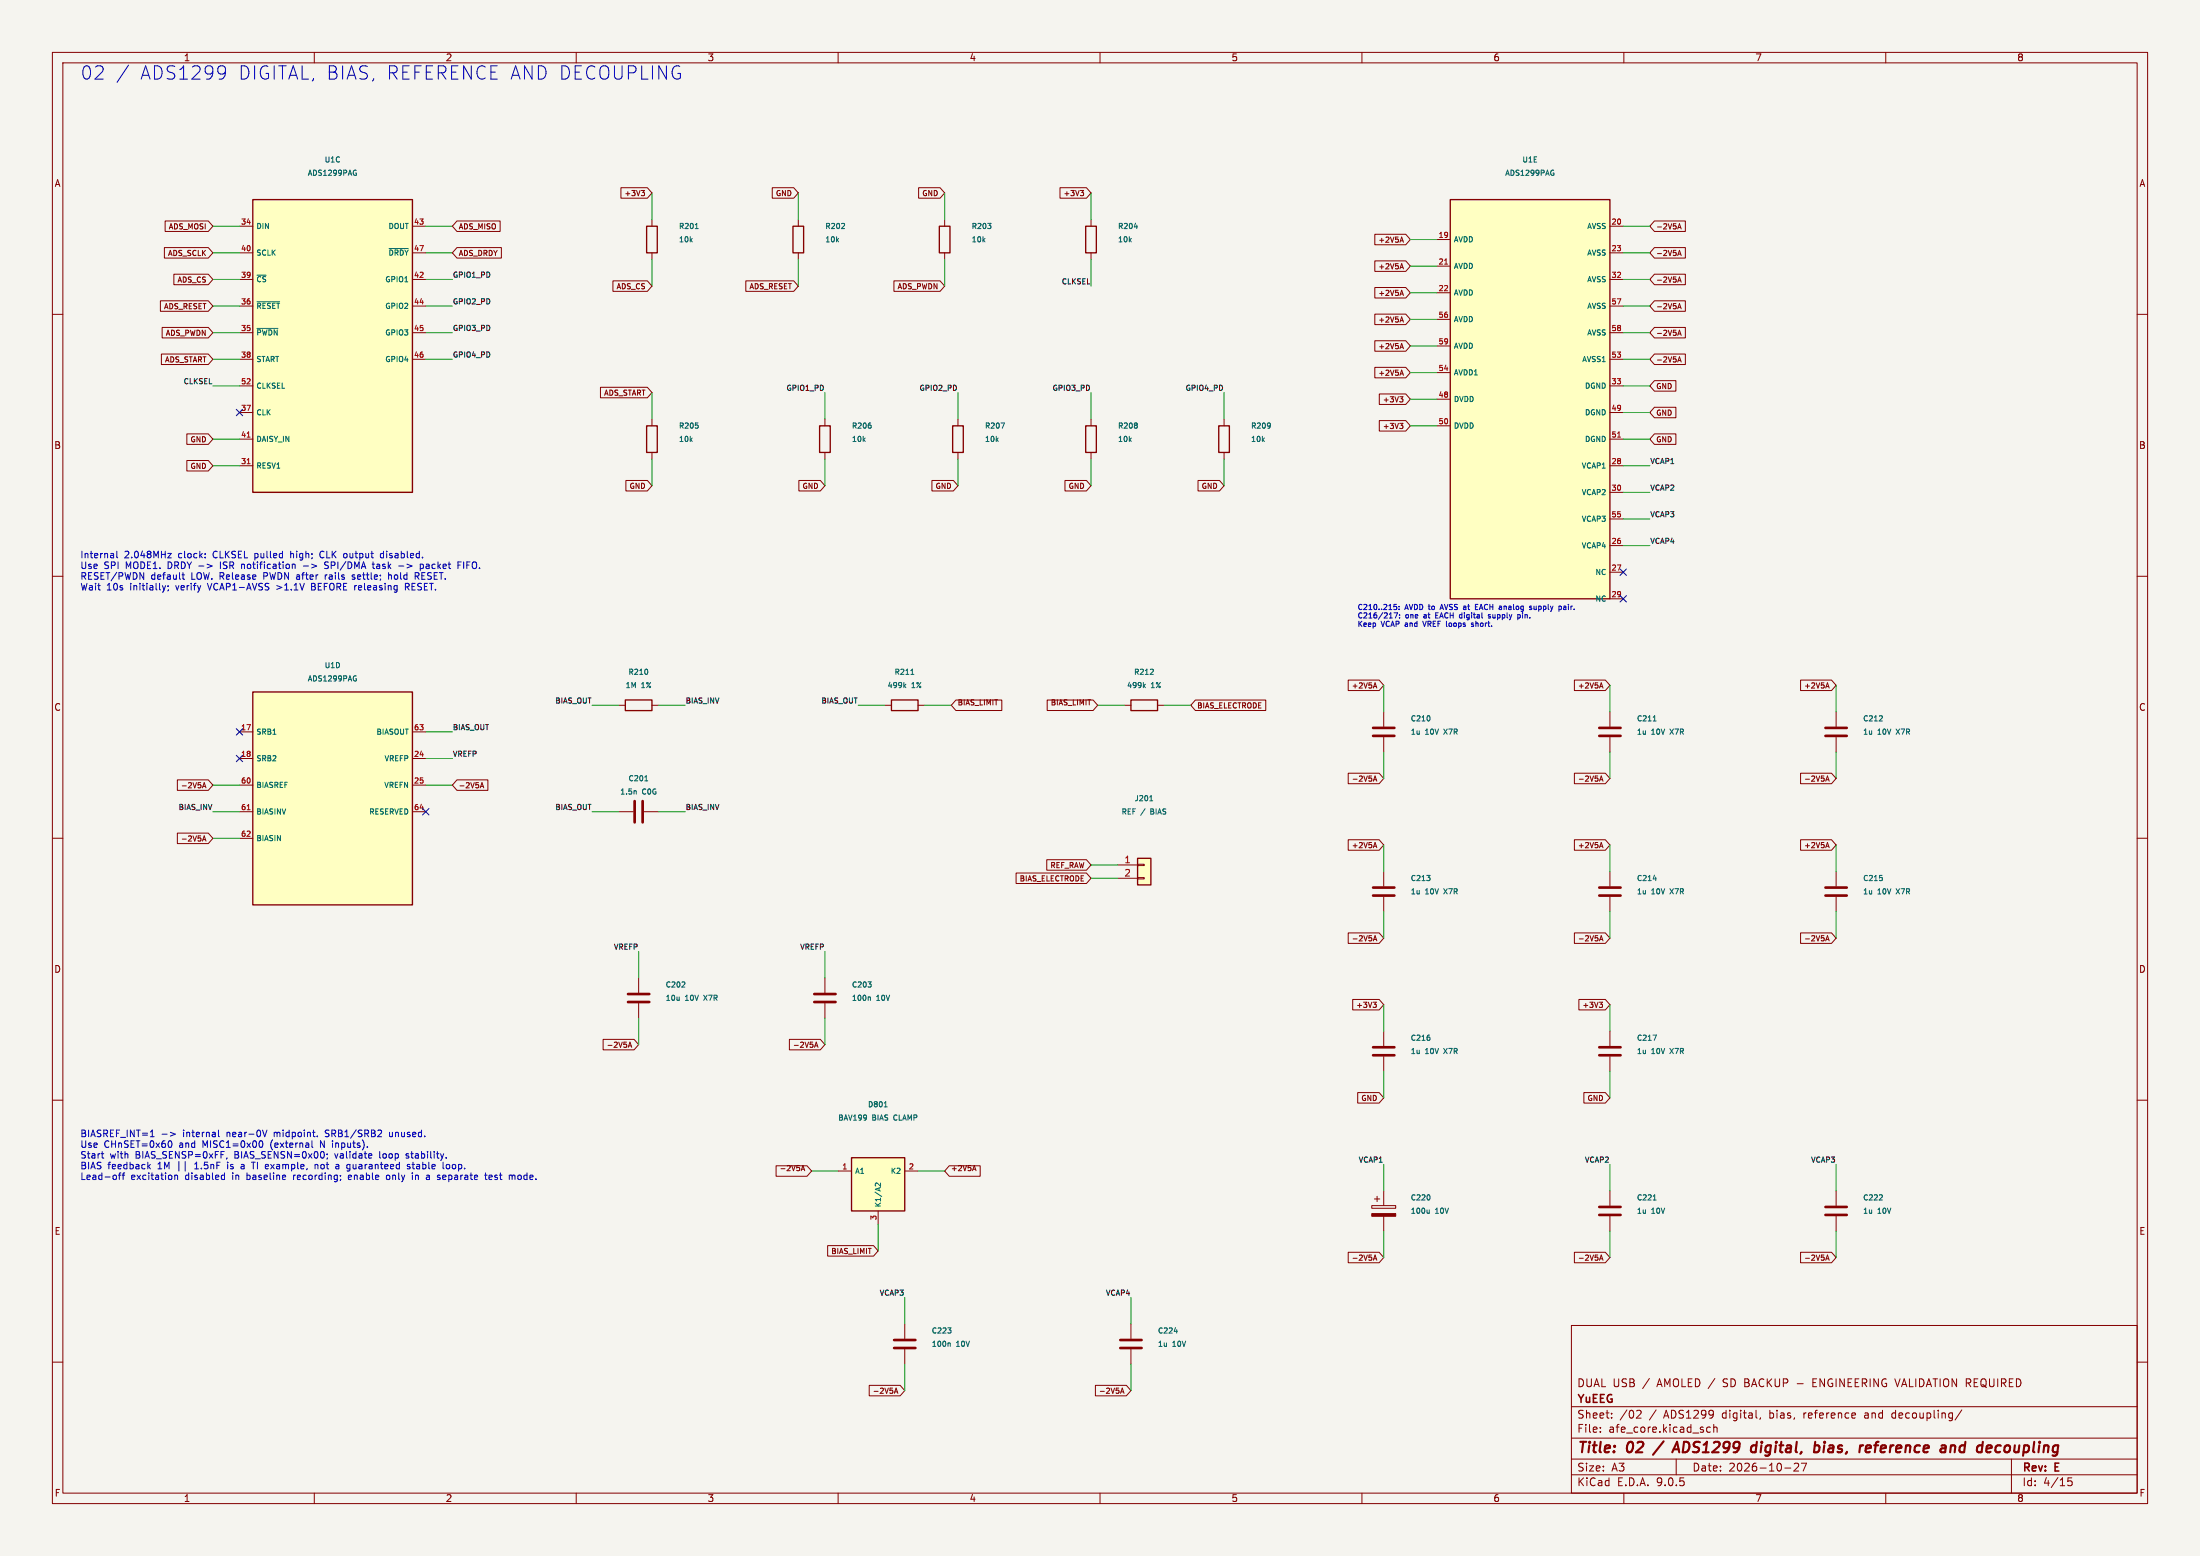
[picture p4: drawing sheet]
<svg xmlns="http://www.w3.org/2000/svg" width="420mm" height="297mm" viewBox="0 0 420 297" stroke-linecap="round" stroke-linejoin="round" font-family="sans-serif">
<path d="M0 0h420v297h-420z" fill="#f5f4ef" stroke="#f5f4ef" stroke-width=".19"/>
<g fill="none" stroke="#840000" stroke-width=".19">
<path d="M10 10h400v277h-400zM12 12h396v273h-396zM60 10v2M110 10v2M160 10v2M210 10v2M260 10v2M310 10v2M360 10v2M10 60h2M408 60h2M10 110h2"/>
<path d="M408 110h2M10 160h2M408 160h2M10 210h2M408 210h2M300 253h108v32h-108zM10 260h2M300 278.5h108M300 274.5h108M300 268.5h108M305.5 273.2v.2M305.5 272.5v.1"/>
<path d="M307.7 270.5v.2M307.7 269.8v.1M312.7 269.2l.5 .1 .1 .3-.9 1.1h.9M320 278.5v3M326.5 272.5l-.4-.1-.3 .3 .1 .6h.6M327.2 272.5l.2-.1 .3 .1 .1 .9M327.2 271.9v1.5M336.1 270.6l-.2 .3M343.1 264.1h1.1M343.3 279.4v.5l-.9 .9h1M344.9 279.3l-.7 1.5M346.1 263.9h.5"/>
<path d="M346.8 263.2h-.7v1.5h.7M356 270.2v.4M361.4 269.7l-.2 .3v.4l.2 .3M374.5 269.1l-1.3 1.9M384 278.5v6.5M408 260h2M60 285v2M110 285v2M160 285v2M210 285v2M260 285v2M300 281.5h108"/>
<path d="M310 285v2M340.7 280.2h1.2M360 285v2M395.5 282.1h-.7l-.1 .7 .2-.1h.5l.2 .2-.1 .5-.2 .2-.6-.2"/>
</g>
<g fill="none" stroke="#840000" stroke-width=".4">
<path d="M317.6 275.1l-2 2.6M319.2 277.2l1-2 .4 2M319.5 276.6h1M334.4 277.1h.8M335.3 276a.66 .66 0 0 0-1 .3M335.4 275.2l-.3 2M346.4 276h.8l.2 .3-.1 .5a.66 .66 0 0 1-.8 .4M348.3 275.9l-.2 1.3M348.3 275.2v.2M356.5 275.9l.6 .1 .1 .3-1 .2M357 277.1l-.2 .1M357.8 275.9h.7"/>
<path d="M358.2 275.3l-.3 1.9M372.5 276h.7l-.1 1.2M374.5 275.9l-.4 .4-.1 .5 .2 .3 .6 .1M381.4 275.9l.6 .1M381.8 277.1l-.6 .1"/>
</g>
<path d="M48.3 38.1h30.4v55.9h-30.4z" fill="#ffffc2"/>
<path d="M48.3 38.1h30.4v55.9h-30.4zM123.4 43.2h2.1v5.1h-2.1zM232.7 81.3h2v5.1h-2z" fill="none" stroke="#840000" stroke-width=".25"/>
<g fill="none" stroke="#840000" stroke-width=".19">
<path d="M45.7 43.2h2.6M45.7 48.3h2.6M45.7 53.3h2.6M45.7 58.4h2.6M78.7 43.2h2.6M78.7 48.3h2.6M78.7 53.3h2.6M78.7 58.4h2.6M124.5 41.9v1.3M124.5 48.3v1.2M45.7 63.5h2.6M45.7 68.6h2.6"/>
<path d="M45.7 73.7h2.6M45.7 78.7h2.6M78.7 63.5h2.6M78.7 68.6h2.6M45.7 83.8h2.6M45.7 88.9h2.6M233.7 80v1.3M233.7 86.4v1.2M307.3 135.9v2.8M307.3 140.7v2.8M264.2 166.4v2.8M264.2 171.2v2.8"/>
<path d="M307.3 166.4v2.8M307.3 171.2v2.8M350.5 166.4v2.8M350.5 171.2v2.8M307.3 196.9v2.7M307.3 201.7v2.8M261.9 230.1h4.5v.5h-4.5zM262.4 228.9h1M262.9 228.3v1.1M264.2 227.3v2.8M264.2 232.2v2.7M307.3 227.3v2.8"/>
<path d="M307.3 232.2v2.7M215.9 252.7v2.8M215.9 257.6v2.7"/>
</g>
<g fill="none" stroke="#006464" stroke-width=".19">
<path d="M67.9 33h.1v.4l-.1 .1M67.9 32.5h.1M49.1 52.5h1.7M49.1 57.6h4.3M74.3 47.4h3.6M132.7 43.6h.6M49.1 62.7h4M242.5 80.8v.7M242.5 81.2v.1M315.6 137.6h.6M272.4 167.1h.6l-.3 .4M272.9 167.6v.4"/>
<path d="M315.6 167.8h.6M359.3 167.6v.4M315.6 197.6h.6l-.4 1M272.9 230.9v.7M272.9 231.5l-.3 .1M272.9 228.2v.7M315.6 229.1h.6M224.2 254.1h.6"/>
</g>
<path d="M47.2 83.4h.6M47.2 88.5h.6" fill="none" stroke="#a90000" stroke-width=".19"/>
<g fill="none" stroke="#840000" stroke-width=".51">
<path d="M305.3 138.9h4.1M305.3 140.5h4.1M262.1 169.4h4.1M262.1 170.9h4.1M305.3 169.4h4.1M305.3 170.9h4.1M348.5 169.4h4.1M348.5 170.9h4.1M305.3 199.9h4.1M305.3 201.4h4.1M305.3 230.4h4.1M305.3 231.9h4.1"/>
<path d="M213.9 255.8h4M213.9 257.3h4"/>
</g>
<path d="M261.9 231.6h4.5v.6h-4.5z" fill="#840000" stroke="#840000" stroke-width=".19"/>
<path d="M217.2 163.8h2.5v5.1h-2.5z" fill="#ffffc2"/>
<path d="M151.4 43.2h2v5.1h-2zM179.3 43.2h2.1v5.1h-2.1zM207.3 43.2h2v5.1h-2zM156.5 81.3h2v5.1h-2zM181.9 81.3h2v5.1h-2zM207.3 81.3h2v5.1h-2zM217.2 163.8h2.5v5.1h-2.5z" fill="none" stroke="#840000" stroke-width=".25"/>
<g fill="none" stroke="#840000" stroke-width=".19">
<path d="M152.4 41.9v1.3M152.4 48.3v1.2M180.3 41.9v1.3M180.3 48.3v1.2M208.3 41.9v1.3M208.3 48.3v1.2M157.5 80v1.3M157.5 86.4v1.2M182.9 80v1.3M182.9 86.4v1.2M208.3 80v1.3M208.3 86.4v1.2"/>
<path d="M264.2 135.9v2.8M350.5 135.9v2.8M264.2 140.7v2.8M350.5 140.7v2.8M213.4 165.1h3.8M213.4 167.6h3.8M217.2 165h1.2v.2h-1.2zM217.2 167.5h1.2v.3h-1.2zM264.2 196.9v2.7M264.2 201.7v2.8M350.5 227.3v2.8M350.5 232.2v2.7"/>
<path d="M172.7 252.7v2.8M172.7 257.6v2.7"/>
</g>
<g fill="none" stroke="#006464" stroke-width=".19">
<path d="M160.6 43.6h.6M161.2 42.7v.4M188.6 42.6h.6l-.4 .4M189.1 43.1v.4M216.5 43.3h.7M166.3 81.2v.4M191.1 80.7h.7l-.5 1M217.1 80.8v.3M217.1 81.3v.3M272.9 136.8v.6M358.7 137.6h.7M359.3 136.7v.3"/>
<path d="M219.5 152.9h.6M219.7 152l.1-.1v1M272.9 198.1v.4M358.7 229.1h.7M359.3 228.1v.4M180.9 253.5h.7l-.4 .3M181.1 256.3l.3 .2v.5M181.5 253.9v.5"/>
</g>
<path d="M262.1 138.9h4.1M348.5 138.9h4.1M262.1 140.5h4.1M348.5 140.5h4.1M262.1 199.9h4.1M262.1 201.4h4.1M348.5 230.4h4.1M348.5 231.9h4.1M170.7 255.8h4.1M170.7 257.3h4.1" fill="none" stroke="#840000" stroke-width=".51"/>
<path d="M276.9 38.1h30.4v76.2h-30.4z" fill="#ffffc2"/>
<path d="M276.9 38.1h30.4v76.2h-30.4zM119.4 133.6h5.1v2h-5.1z" fill="none" stroke="#840000" stroke-width=".25"/>
<g fill="none" stroke="#840000" stroke-width=".19">
<path d="M274.3 45.7h2.6M274.3 50.8h2.6M274.3 55.9h2.6M307.3 43.2h2.6M307.3 48.3h2.6M307.3 53.3h2.6M307.3 58.4h2.6M274.3 61h2.6M274.3 66h2.6M274.3 71.1h2.6M274.3 76.2h2.6M307.3 63.5h2.6"/>
<path d="M307.3 68.6h2.6M307.3 73.7h2.6M307.3 78.7h2.6M274.3 81.3h2.6M307.3 83.8h2.6M307.3 88.9h2.6M307.3 94h2.6M307.3 99.1h2.6M307.3 104.1h2.6M307.3 109.2h2.6M307.3 114.3h2.6M118.1 134.6h1.3"/>
<path d="M124.5 134.6h1.2"/>
</g>
<path d="M275.8 50.4h.6M308.8 83.4h.6" fill="none" stroke="#a90000" stroke-width=".19"/>
<path d="M296.5 33h.1v.4l-.1 .1M296.5 32.5h.1M123.6 127.9v.6" fill="none" stroke="#006464" stroke-width=".19"/>
<path d="M48.3 132.1h30.4v40.6h-30.4z" fill="#ffffc2"/>
<path d="M123.4 81.3h2.1v5.1h-2.1zM48.3 132.1h30.4v40.6h-30.4zM170.2 133.6h5.1v2h-5.1zM215.9 133.6h5.1v2h-5.1z" fill="none" stroke="#840000" stroke-width=".25"/>
<g fill="none" stroke="#840000" stroke-width=".19">
<path d="M124.5 80v1.3M124.5 86.4v1.2M45.7 139.7h2.6M78.7 139.7h2.6M168.9 134.6h1.3M175.3 134.6h1.2M214.6 134.6h1.3M221 134.6h1.2M45.7 144.8h2.6M45.7 149.9h2.6M45.7 154.9h2.6M78.7 144.8h2.6"/>
<path d="M78.7 149.9h2.6M78.7 154.9h2.6M118.1 154.9h2.8M122.9 154.9h2.8M45.7 160h2.6M157.5 186.7v2.8M157.5 191.5v2.8"/>
</g>
<path d="M47.2 154.6h.6" fill="none" stroke="#a90000" stroke-width=".19"/>
<g fill="none" stroke="#006464" stroke-width=".19">
<path d="M133.2 81.2v.4M67.9 129.6h.1v.3l-.1 .1M67.9 129h.1M172.6 130.9l.3 .4M172.9 130.6l-.3 .4M173.9 128.7h.6M218.4 130.9l.3 .4M218.7 130.6l-.4 .4M219.6 128.7h.6M220.1 127.8v.4M121.3 150.9l.2 .2v.5M123.1 149h.6"/>
<path d="M165.7 187.4h.6l-.3 .4M165.9 190.3l.3 .1v.6M166.3 187.9v.4"/>
</g>
<path d="M121.2 152.9v4.1M122.7 152.9v4.1M155.4 189.7h4.1M155.4 191.3h4.1" fill="none" stroke="#840000" stroke-width=".51"/>
<path d="M162.6 221h10.1v10.1h-10.1z" fill="#ffffc2"/>
<path d="M162.6 221h10.1v10.1h-10.1z" fill="none" stroke="#840000" stroke-width=".25"/>
<g fill="none" stroke="#840000" stroke-width=".19">
<path d="M118.5 35.8h5.1l.9 1-.9 1h-5.1zM122.4 36.4h.6l-.3 .3 .3 .1v.4l-.1 .2h-.3M147.4 35.8h4.1l.9 1-.9 1h-4.1zM175.4 35.8h4.1l.8 1-.8 1h-4.1zM202.4 35.8h5l.9 1-.9 1h-5zM206.2 36.4h.7l-.4 .3 .3 .1 .1 .4-.2 .2h-.3M30.6 57.4h9.2l.8 1-.8 1h-9.2zM31.4 47.3h8.4l.8 1-.8 1h-8.4zM31.5 42.2h8.3l.8 1-.8 1h-8.3zM33.2 52.3h6.6l.8 1-.8 1h-6.6zM87.2 42.2h8.3v2h-8.3l-.8-1zM87.2 47.3h8.5v2h-8.5l-.8-1z"/>
<path d="M117 53.6h6.6l.9 1-.9 1h-6.6zM142.4 53.6h9.1l.9 1-.9 1h-9.1zM170.7 53.6h8.8l.8 1-.8 1h-8.8zM262.5 49.8h5.9l.8 1-.8 1h-5.9zM262.5 60h5.9l.8 1-.8 1h-5.9zM262.5 54.9h5.9l.8 1-.8 1h-5.9zM262.5 44.7h5.9l.8 1-.8 1h-5.9zM267.3 51h.5M267.3 56.1h.5M267.3 46h.5M267.6 50.3l.3 1M267.6 55.4l.3 1"/>
<path d="M267.6 45.2l.3 1M315.8 57.4h5.9v2h-5.9l-.8-1zM315.8 52.3h5.9v2h-5.9l-.8-1zM315.8 47.3h5.9v2h-5.9l-.8-1zM315.8 42.2h5.9v2h-5.9l-.8-1zM320.3 58.9l.3-1 .3 1M320.3 53.9l.3-1 .3 1M320.3 48.8l.3-1 .3 1M320.3 43.7l.3-1 .3 1M320.4 58.7h.5M320.4 53.6h.5M320.4 48.5h.5"/>
<path d="M320.4 43.4h.5M30.8 67.6h9l.8 1-.8 1h-9zM31 62.5h8.8l.8 1-.8 1h-8.8zM114.6 73.9h9l.9 1-.9 1h-9zM262.5 70.1h5.9l.8 1-.8 1h-5.9zM262.5 65h5.9l.8 1-.8 1h-5.9zM263.3 75.2h5.1l.8 1-.8 1h-5.1zM267.2 75.7h.6l-.3 .4 .3 .1v.3l-.2 .2h-.3M267.3 71.4h.5M267.3 66.3h.5M267.3 61.2h.5M267.6 70.6l.3 1"/>
<path d="M267.6 65.6l.3 1M267.6 60.5l.3 1M315.8 77.7h4.1v2h-4.1l-.8-1zM315.8 72.7h4.1v2h-4.1l-.8-1zM315.8 67.6h5.9v2h-5.9l-.8-1zM315.8 62.5h5.9v2h-5.9l-.8-1zM320.3 69.1l.3-1 .3 1M320.3 64l.3-1 .3 1M320.4 68.8h.5M320.4 63.7h.5M35.7 82.8h4.1l.8 1-.8 1h-4.1zM35.7 87.9h4.1l.8 1-.8 1h-4.1z"/>
<path d="M119.5 91.7h4.1l.9 1-.9 1h-4.1zM152.5 91.7h4.1l.9 1-.9 1h-4.1zM177.9 91.7h4.1l.9 1-.9 1h-4.1zM203.3 91.7h4.1l.9 1-.9 1h-4.1zM228.7 91.7h4.1l.9 1-.9 1h-4.1zM263.3 80.3h5.1l.8 1-.8 1h-5.1zM267.2 80.8h.6l-.3 .4 .3 .1v.3l-.2 .2h-.3M315.8 82.8h4.1v2h-4.1l-.8-1zM182.5 133.6h8.7v2h-8.7l-.9-1zM199.9 133.6h8.8l.8 1-.8 1h-8.8zM228.2 133.6h13.4v2h-13.4l-.9-1zM257.4 129.8h5.9l.9 1-.9 1h-5.9z"/>
<path d="M262.3 131.1h.4M262.5 130.3l.3 1M300.6 129.8h5.9l.8 1-.8 1h-5.9zM305.4 131.1h.5M305.7 130.3l.3 1M343.7 129.8h5.9l.9 1-.9 1h-5.9zM348.6 131.1h.5M348.9 130.3l.3 1M33.9 148.9h5.9l.8 1-.8 1h-5.9zM33.9 159h5.9l.8 1-.8 1h-5.9zM38.7 150.4l.3-1 .3 1M38.7 150.1h.5"/>
<path d="M87.2 148.9h5.9v2h-5.9l-.8-1zM91.7 150.4l.3-1 .3 1M91.8 150.1h.5M257.4 147.6h5.9l.9 1-.9 1h-5.9zM262.2 149.1l.3-1 .3 1M262.3 148.8h.4M300.6 147.6h5.9l.8 1-.8 1h-5.9zM305.4 149.1l.3-1 .3 1M305.4 148.8h.5M343.7 147.6h5.9l.9 1-.9 1h-5.9zM348.5 149.1l.4-1 .3 1M348.6 148.8h.5"/>
<path d="M38.7 160.5l.3-1 .3 1M38.7 160.3h.5M194 166.6h13.4l.9 1-.9 1h-13.4zM199.8 164.1h7.6l.9 1-.9 1h-7.6zM257.4 160.3h5.9l.9 1-.9 1h-5.9zM257.4 178.1h5.9l.9 1-.9 1h-5.9zM262.2 179.6l.3-1 .3 1M262.3 161.5h.4M262.3 179.3h.4M262.5 160.8l.3 1M300.6 160.3h5.9l.8 1-.8 1h-5.9zM300.6 178.1h5.9l.8 1-.8 1h-5.9z"/>
<path d="M305.4 179.6l.3-1 .3 1M305.4 161.5h.5M305.4 179.3h.5M305.7 160.8l.3 1M343.7 160.3h5.9l.9 1-.9 1h-5.9zM343.7 178.1h5.9l.9 1-.9 1h-5.9zM348.5 179.6l.4-1 .3 1M348.6 161.5h.5M348.6 179.3h.5M348.9 160.8l.3 1M115.1 198.4h5.9l.9 1-.9 1h-5.9zM119.9 199.9l.4-1 .3 1"/>
<path d="M120 199.6h.5M121.9 186.7v2.8M121.9 191.5v2.8M150.7 198.4h5.9l.9 1-.9 1h-5.9zM155.5 199.9l.3-1 .4 1M155.6 199.6h.5M258.2 190.8h5.1l.9 1-.9 1h-5.1zM262.1 191.3h.6l-.3 .4 .3 .1v.3l-.1 .2h-.3M301.4 190.8h5.1l.8 1-.8 1h-5.1zM305.3 191.3h.6l-.3 .4 .3 .1v.3l-.2 .2h-.3M259.2 208.5h4.1l.9 1.1-.9 1h-4.1zM302.4 208.5h4.1l.8 1.1-.8 1h-4.1z"/>
<path d="M148.2 222.5h5.9l.8 1-.8 1h-5.9zM153 223.5l.3-1 .3 1M153 223.2h.5M158 237.8h8.8l.8 1-.8 1h-8.8zM160 223.5h2.6M167.6 231.1v2.6M172.7 223.5h2.6M181.2 222.5h5.9v2h-5.9l-.9-1zM185.8 223.2h.4M186 222.5l.3 1M257.4 239h5.9l.9 1-.9 1h-5.9zM300.6 239h5.9l.8 1-.8 1h-5.9z"/>
<path d="M343.7 239h5.9l.9 1-.9 1h-5.9zM262.2 240.6l.3-1 .3 1M262.3 240.3h.4M305.4 240.6l.3-1 .3 1M305.4 240.3h.5M348.5 240.6l.4-1 .3 1M348.6 240.3h.5M165.9 264.4h5.9l.9 1-.9 1h-5.9zM170.7 266l.4-1 .3 1M170.8 265.7h.5M209.1 264.4h5.9l.9 1-.9 1h-5.9zM213.9 266l.3-1 .4 1"/>
<path d="M214 265.7h.5"/>
</g>
<path d="M130.1 188.4h.7M130.7 187.5v.3M168.8 211.3h.6M168.1 225.8v.6l-.7-.6-.3 .2v.3" fill="none" stroke="#006464" stroke-width=".19"/>
<path d="M119.9 189.7h4.1M119.9 191.3h4.1" fill="none" stroke="#840000" stroke-width=".51"/>
<g fill="none" stroke="#009600" stroke-width=".19">
<path d="M124.5 36.8v5.1M152.4 36.8v5.1M180.3 36.8v5.1M208.3 36.8v5.1M40.6 43.2h5.1M40.6 48.3h5.1M40.6 53.3h5.1M40.6 58.4h5.1M81.3 43.2h5.1M81.3 48.3h5.1M81.3 53.3h5.1M81.3 58.4h5.1"/>
<path d="M124.5 49.5v5.1M152.4 49.5v5.1M180.3 49.5v5.1M208.3 49.5v5.1M269.2 45.7h5.1M269.2 50.8h5.1M269.2 55.9h5.1M309.9 43.2h5.1M309.9 48.3h5.1M309.9 53.3h5.1M309.9 58.4h5.1M40.6 63.5h5.1"/>
<path d="M40.6 68.6h5.1M40.6 73.7h5.1M81.3 63.5h5.1M81.3 68.6h5.1M124.5 74.9v5.1M157.5 74.9v5.1M182.9 74.9v5.1M208.3 74.9v5.1M233.7 74.9v5.1M269.2 61h5.1M269.2 66h5.1M269.2 71.1h5.1"/>
<path d="M269.2 76.2h5.1M309.9 63.5h5.1M309.9 68.6h5.1M309.9 73.7h5.1M309.9 78.7h5.1M40.6 88.9h5.1M40.6 83.8h5.1M124.5 87.6v5.1M157.5 87.6v5.1M182.9 87.6v5.1M208.3 87.6v5.1M233.7 87.6v5.1"/>
<path d="M269.2 81.3h5.1M309.9 88.9h5.1M309.9 83.8h5.1M309.9 94h5.1M309.9 99.1h5.1M309.9 104.1h5.1M81.3 139.7h5.1M113 134.6h5.1M125.7 134.6h5.1M163.8 134.6h5.1M176.5 134.6h5.1M209.5 134.6h5.1"/>
<path d="M222.2 134.6h5.1M264.2 130.8v5.1M307.3 130.8v5.1M350.5 130.8v5.1M40.6 154.9h5.1M40.6 149.9h5.1M81.3 149.9h5.1M81.3 144.8h5.1M113 154.9h5.1M125.7 154.9h5.1M264.2 143.5v5.1M307.3 143.5v5.1"/>
<path d="M350.5 143.5v5.1M40.6 160h5.1M208.3 167.6h5.1M208.3 165.1h5.1M264.2 161.3v5.1M264.2 174v5.1M307.3 161.3v5.1M307.3 174v5.1M350.5 161.3v5.1M350.5 174v5.1M121.9 181.6v5.1M121.9 194.3v5.1"/>
<path d="M157.5 181.6v5.1M157.5 194.3v5.1M264.2 191.8v5.1M307.3 191.8v5.1M264.2 204.5v5.1M307.3 204.5v5.1M154.9 223.5h5.1M167.6 233.7v5.1M175.3 223.5h5M264.2 222.2v5.1M264.2 234.9v5.1M307.3 222.2v5.1"/>
<path d="M307.3 234.9v5.1M350.5 222.2v5.1M350.5 234.9v5.1M172.7 247.6v5.1M215.9 247.6v5.1M172.7 260.3v5.1M215.9 260.3v5.1"/>
</g>
<path d="M45.1 78.1l1.2 1.2M46.3 78.1l-1.2 1.2M309.3 108.6l1.2 1.2M309.3 113.7l1.2 1.2M310.5 108.6l-1.2 1.2M310.5 113.7l-1.2 1.2M45.1 139.1l1.2 1.2M46.3 139.1l-1.2 1.2M45.1 144.2l1.2 1.2M46.3 144.2l-1.2 1.2M80.7 154.3l1.2 1.2M81.9 154.3l-1.2 1.2" fill="none" stroke="#000084" stroke-width=".19"/>
<g fill="none" stroke="#0000c2" stroke-width=".19">
<path d="M24.5 12.4l-2.1 3.3M42.6 12.6l.3 .2a2.14 2.14 0 0 1-.2 2.1M43 13.7l-.4 .4M21.6 105.7l.1 .8M21.7 106.4l-.1 .1M21.7 105.9l-.1 .1M22.3 105.2v1.1l.2 .2M31 111.8l.3 .8M31.3 112.6l-.1 .3M31.6 111.8l-.3 .8M32 105.6h.7l-.7 .9h.7M32.1 111.8v.2"/>
<path d="M32.2 112.6l-.2 .2M34.8 109.7h.4M34.9 109.3v1.1l.3 .2M39.2 106.4v.1M39.2 105.7v.1M39.6 111.3l.4 1.3M42.1 107.3v1.2M46.5 107.7h-.3M52.8 111.8l1 .3-1 .4M55.5 105.2v1.3M55.7 105.6l-.2 .2M56.3 107.9v.6"/>
<path d="M57.9 108h1M59.5 111.3v1.3h.5M59.5 112h.4M61.5 105.2a.68 .68 0 0 0-.4 .6 .68 .68 0 0 0 .4 .7M62 107.5l.1 .3 .6 .4-.2 .3h-.5M62.1 109.7v.9M62.5 109.7l-.4 .3M65.8 105.6l.3 .1M66.1 106.4l-.3 .1M67.7 109.8l-.3-.1-.2 .3 .6 .3M67.8 110.4l-.2 .2-.4-.1M71.2 107.3v1l.3 .2"/>
<path d="M72.1 108l-.2 .2 .2 .3M73.2 105.7l-.3-.1-.3 .3 .1 .5h.5M73.2 105.2v1.3M74.2 109.8l.2-.1 .3 .1v.8M74.2 109.3v1.3M76.1 108h1M77.4 111.3v1.3M77.7 112l.4 .6M78.1 111.6l-.1 .4h-.6M79.6 110l.4 .6M79.9 109.4l.1 .1-.1 .4-.6 .1M80.2 107.7h.4l.2 .2-.1 .6h-.5"/>
<path d="M80.2 107.7v1.3M81.7 107.7h-.3M81.8 108h-.3l-.2 .2 .1 .3h.4M87.4 107.3h.6M88.5 107.3v1.2M266.1 115.4h.5M266.1 117h.7l-.4 1M266.2 115.7h.3l.2 .2-.1 .4-.4 .1M267.1 116.3v.1M267.1 115.7v.1M267.2 117.9v.1M267.2 117.4h.1"/>
<path d="M271.6 118.6l.3 1M274.1 117.4h.3M274.1 117v1h.5M275 116.1h.5M275.2 115.4l-.3 1M280.9 119.1l.4 .3-.1 .2-.3-.1M281.7 115.4h.4M281.7 116.4h.4M281.7 115.8h.3M284.1 117.5l.5 .3-.2 .2-.3-.1M289.8 117.3v1M290.2 117.5l-.1 .4h-.3"/>
<path d="M292 115.9l.4 .3-.1 .2-.3-.1M292.4 115.7h-.3l-.1 .1M292.8 115.7v.5l.3 .2M298 115.7v.6M298.5 115.7h.3l.1 .1M298.9 115.9l-.4 .2 .1 .3 .3-.1M28.7 217h.7M28.8 216l.3-.3v1.3M32.5 216.1l1 .4-1 .4M32.7 217.9a.69 .69 0 0 1-.3 1.1l-.2-.1M41.7 215.7v1.1l.2 .2M50.1 218v.8l-.3 .2"/>
<path d="M50.1 215.7l.4 1.3 .5-1.3M59.5 217.7v1.1l.2 .2M60.6 216.9v.1M61.2 219v-1.3l.7 1.3M62.1 216.9l.2 .1M62.3 215.7l-.2 .2 .2 .4M72.5 219.8v1.1l.2 .2M74.4 216.1v.7l.3 .2M19.3 220.2h.5M19.5 220.9l.3 .2M22.6 224.3h.5M22.8 224.1v1.1"/>
<path d="M23.3 224.3h.5M23.5 224.1v1.1M28.3 222.6l.4 .5M28.7 222.3l-.5 .4M33.4 224.3v.9M33.7 224.3l-.3 .1M33.9 224.5v.7M37.2 223.1h.7M42.5 224.3l.4 .1M42.9 223.9v1.3M42.9 225.1l-.4 .1M43.3 221l-.1 .2"/>
<path d="M43.5 221.8v.2M43.5 222.3v.8M46.5 222.6h-.3l-.2 .2 .1 .2 .4 .1M48.4 221.8v1.3M56 224.3v.9M56.1 224.4l-.1 .1M60.2 222.3v.8M60.2 222.3v.1M60.6 222.3l.1 .8M62.5 221l-.1 .2M64.5 222.3l.2 .1v.7M64.7 223l-.1 .1"/>
<path d="M64.7 222.6h-.1M65 224.4v.1M65.1 225.1l-.2 .2M66.9 224.3l-.4 .2 .1 .6 .3 .1M67.1 224.6l-.6 .1M67.4 222.3v.6l.2 .2M73.8 224.4v.6l.2 .2 .3-.1M77.5 221l.4 .1M77.9 220.2l-.4 .2 .1 .2h.3M77.9 222.3l-.1 .1v.2l.4 .1 .1 .2-.2 .2-.3-.1M78.7 223.9v.1M78.7 224.3v.9"/>
<path d="M78.8 221.8v1.1l.3 .2M79.3 224.3v.9M79.5 224.3l-.2 .1M81.8 224.3l.2 .2v.7M82 225.1l-.4 .1M82 224.6l-.4 .1M84.7 224.3l-.2 .2v.5l.2 .2M85.1 224.6l-.6 .1M85.2 220.9v.2M85.3 222.3h.3l.3 .2v.4l-.3 .2-.3-.1-.1-.1zM92.5 224.3h.5M92.7 223.9v1.1l.3 .2"/>
<path d="M94 224.5l-.2-.2-.4 .2v.6h.5M94 224.6l-.6 .1M97.9 224.3l.4 .2v.7"/>
</g>
<g font-size="3.5" fill="#0000c2">
<text x="15.2" y="15.4">02</text>
<text x="26.5" y="15.4">ADS1299</text>
<text x="45.2" y="15.4">DIGITAL, BIAS, REFERENCE AND DECOUPLING</text>
</g>
<g font-size="2.8" fill="#840000">
<text x="301" y="277.9">Title:</text>
<text x="310.6" y="277.9">02</text>
<text x="321.2" y="277.9">ADS1299</text>
<text x="336.8" y="277.9">digital,</text>
<text x="349.6" y="277.9">bias,</text>
<text x="359" y="277.9">reference</text>
<text x="375.4" y="277.9">and</text>
<text x="383.1" y="277.9">decoupling</text>
</g>
<g font-size="2.1" fill="#840000">
<text x="301" y="268.2">YuEEG</text>
<text x="301" y="265">DUAL USB</text>
<text x="313.7" y="265">/</text>
<text x="316.5" y="265">AMOLED /</text>
<text x="329.3" y="265">SD BACKUP</text>
<text x="346.9" y="265">ENGINEERING VALIDATION REQUIRED</text>
<text x="301" y="273.7">File:</text>
<text x="301" y="271">Sheet:</text>
<text x="307.1" y="273.7">afe_core.kicad_sch</text>
<text x="309.2" y="271">/02</text>
<text x="314.9" y="271">/</text>
<text x="317.8" y="271">ADS1299</text>
<text x="329" y="271">digital,</text>
<text x="338.2" y="271">bias,</text>
<text x="344.9" y="271">reference</text>
<text x="356.7" y="271">and</text>
<text x="362" y="271">decoupling/</text>
<text x="301" y="281.1">Size:</text>
<text x="307.6" y="281.1">A3</text>
<text x="323" y="281.1">Date:</text>
<text x="330" y="281.1">2026-10-27</text>
<text x="386" y="281.3">Rev:</text>
<text x="392.4" y="281.3">E</text>
<text x="301" y="283.9">KiCad</text>
<text x="308.7" y="283.9">E.D.A.</text>
<text x="316.3" y="283.9">9.0.5</text>
<text x="386" y="283.9">Id:</text>
<text x="390.1" y="283.9">4/15</text>
</g>
<g font-size="1.8" fill="#840000">
<text x="35" y="11.9">1</text>
<text x="85" y="11.9">2</text>
<text x="135" y="11.9">3</text>
<text x="185" y="11.9">4</text>
<text x="235" y="11.9">5</text>
<text x="285" y="11.9">6</text>
<text x="335" y="11.9">7</text>
<text x="385" y="11.9">8</text>
<text x="10.3" y="35.9">A</text>
<text x="408.3" y="35.9">A</text>
<text x="10.3" y="85.9">B</text>
<text x="408.2" y="85.9">B</text>
<text x="10.3" y="135.9">C</text>
<text x="408.2" y="135.9">C</text>
<text x="10.3" y="185.9">D</text>
<text x="408.2" y="185.9">D</text>
<text x="10.3" y="235.9">E</text>
<text x="408.3" y="235.9">E</text>
<text x="10.3" y="285.9">F</text>
<text x="35" y="286.9">1</text>
<text x="85" y="286.9">2</text>
<text x="135" y="286.9">3</text>
<text x="185" y="286.9">4</text>
<text x="235" y="286.9">5</text>
<text x="285" y="286.9">6</text>
<text x="335" y="286.9">7</text>
<text x="385" y="286.9">8</text>
<text x="408.3" y="285.9">F</text>
</g>
<g font-size="1.8" fill="#0000c2">
<text x="15.2" y="106.9">Internal</text>
<text x="23.7" y="106.9">2.048MHz</text>
<text x="34.2" y="106.9">clock:</text>
<text x="40.9" y="106.9">CLKSEL</text>
<text x="49.1" y="106.9">pulled</text>
<text x="56.1" y="106.9">high;</text>
<text x="61.9" y="106.9">CLK</text>
<text x="66.7" y="106.9">output</text>
<text x="73.9" y="106.9">disabled.</text>
<text x="15.2" y="108.9">Use</text>
<text x="15.2" y="111">RESET/PWDN</text>
<text x="15.2" y="113">Wait</text>
<text x="19.9" y="108.9">SPI</text>
<text x="20.3" y="113">10s</text>
<text x="24.1" y="108.9">MODE1.</text>
<text x="25" y="113">initially;</text>
<text x="28.8" y="111">default</text>
<text x="32.3" y="108.9">DRDY -&gt;</text>
<text x="33.9" y="113">verify</text>
<text x="36.6" y="111">LOW. Release</text>
<text x="40.2" y="113">VCAP1-AVSS</text>
<text x="42.7" y="108.9">ISR</text>
<text x="46.9" y="108.9">notification</text>
<text x="50.8" y="111">PWDN after</text>
<text x="53.4" y="113">&gt;1.1V</text>
<text x="58.9" y="108.9">-&gt;</text>
<text x="60.3" y="113">BEFORE releasing</text>
<text x="62.9" y="111">rails</text>
<text x="63.3" y="108.9">SPI/DMA</text>
<text x="68.3" y="111">settle;</text>
<text x="72.6" y="108.9">task</text>
<text x="75.4" y="111">hold</text>
<text x="77.7" y="108.9">-&gt;</text>
<text x="78.6" y="113">RESET.</text>
<text x="80.7" y="111">RESET.</text>
<text x="82.1" y="108.9">packet</text>
<text x="89.5" y="108.9">FIFO.</text>
<text x="15.2" y="217.4">BIASREF_INT=1</text>
<text x="15.2" y="219.4">Use</text>
<text x="15.2" y="221.5">Start</text>
<text x="19.9" y="219.4">CHnSET=0x60</text>
<text x="21" y="221.5">with</text>
<text x="26" y="221.5">BIAS_SENSP=0xFF,</text>
<text x="30.7" y="217.4">-&gt;</text>
<text x="34.3" y="219.4">and</text>
<text x="35.1" y="217.4">internal</text>
<text x="39" y="219.4">MISC1=0x00</text>
<text x="43.5" y="217.4">near-0V</text>
<text x="45.1" y="221.5">BIAS_SENSN=0x00;</text>
<text x="52.1" y="219.4">(external</text>
<text x="52.8" y="217.4">midpoint.</text>
<text x="61.8" y="219.4">N inputs).</text>
<text x="62.8" y="217.4">SRB1/SRB2</text>
<text x="64.4" y="221.5">validate</text>
<text x="73.1" y="221.5">loop</text>
<text x="75.2" y="217.4">unused.</text>
<text x="78.4" y="221.5">stability.</text>
<text x="15.2" y="223.5">BIAS</text>
<text x="15.2" y="225.6">Lead-off</text>
<text x="20.6" y="223.5">feedback</text>
<text x="25" y="225.6">excitation</text>
<text x="30.2" y="223.5">1M</text>
<text x="34.1" y="223.5">||</text>
<text x="35.5" y="225.6">disabled</text>
<text x="37.6" y="223.5">1.5nF</text>
<text x="44.1" y="223.5">is</text>
<text x="44.6" y="225.6">in</text>
<text x="46.9" y="223.5">a</text>
<text x="47.6" y="225.6">baseline</text>
<text x="49.2" y="223.5">TI example,</text>
<text x="56.7" y="225.6">recording;</text>
<text x="61.6" y="223.5">not</text>
<text x="65.8" y="223.5">a</text>
<text x="67.4" y="225.6">enable</text>
<text x="68.1" y="223.5">guaranteed</text>
<text x="74.8" y="225.6">only</text>
<text x="79.8" y="223.5">stable</text>
<text x="79.9" y="225.6">in</text>
<text x="82.9" y="225.6">a</text>
<text x="85.2" y="225.6">separate</text>
<text x="86.8" y="223.5">loop.</text>
<text x="94.5" y="225.6">test</text>
<text x="99.3" y="225.6">mode.</text>
</g>
<g font-size="1.8" fill="#a90000">
<text x="214.6" y="164.8">1</text>
<text x="214.6" y="167.4">2</text>
</g>
<g font-size="1.4" fill="#006464">
<text x="58.6" y="33.7">ADS1299PAG</text>
<text x="61.9" y="31.2">U1C</text>
<text x="287.2" y="33.7">ADS1299PAG</text>
<text x="290.5" y="31.2">U1E</text>
<text x="48.9" y="43.9">DIN</text>
<text x="74" y="43.9">DOUT</text>
<text x="129.5" y="46.4">10k</text>
<text x="129.5" y="43.9">R201</text>
<text x="157.4" y="46.4">10k</text>
<text x="157.4" y="43.9">R202</text>
<text x="185.4" y="46.4">10k</text>
<text x="185.4" y="43.9">R203</text>
<text x="213.3" y="46.4">10k</text>
<text x="213.3" y="43.9">R204</text>
<text x="277.5" y="46.4">AVDD</text>
<text x="302.9" y="43.9">AVSS</text>
<text x="48.9" y="49">SCLK</text>
<text x="74" y="49">~{DRDY}</text>
<text x="277.5" y="51.5">AVDD</text>
<text x="302.9" y="49">AVSS</text>
<text x="48.9" y="54.1">~{CS}</text>
<text x="48.9" y="59.1">~{RESET}</text>
<text x="73.4" y="54.1">GPIO1</text>
<text x="73.4" y="59.1">GPIO2</text>
<text x="277.5" y="56.6">AVDD</text>
<text x="302.9" y="54.1">AVSS</text>
<text x="302.9" y="59.1">AVSS</text>
<text x="48.9" y="64.2">~{PWDN}</text>
<text x="73.4" y="64.2">GPIO3</text>
<text x="277.5" y="61.7">AVDD</text>
<text x="302.9" y="64.2">AVSS</text>
<text x="48.9" y="69.3">START</text>
<text x="73.4" y="69.3">GPIO4</text>
<text x="277.5" y="66.8">AVDD</text>
<text x="277.5" y="71.8">AVDD1</text>
<text x="301.9" y="69.3">AVSS1</text>
<text x="48.9" y="74.4">CLKSEL</text>
<text x="277.5" y="76.9">DVDD</text>
<text x="302.4" y="74.4">DGND</text>
<text x="48.9" y="79.5">CLK</text>
<text x="129.5" y="82">R205</text>
<text x="162.5" y="82">R206</text>
<text x="187.9" y="82">R207</text>
<text x="213.3" y="82">R208</text>
<text x="238.7" y="82">R209</text>
<text x="277.5" y="82">DVDD</text>
<text x="302.4" y="79.5">DGND</text>
<text x="48.9" y="84.5">DAISY_IN</text>
<text x="48.9" y="89.6">RESV1</text>
<text x="129.5" y="84.5">10k</text>
<text x="162.5" y="84.5">10k</text>
<text x="187.9" y="84.5">10k</text>
<text x="213.3" y="84.5">10k</text>
<text x="238.7" y="84.5">10k</text>
<text x="301.8" y="89.6">VCAP1</text>
<text x="302.4" y="84.5">DGND</text>
<text x="301.8" y="94.7">VCAP2</text>
<text x="301.8" y="99.8">VCAP3</text>
<text x="301.8" y="104.9">VCAP4</text>
<text x="304.4" y="109.9">NC</text>
<text x="304.4" y="115">NC</text>
<text x="58.6" y="130.3">ADS1299PAG</text>
<text x="61.9" y="127.7">U1D</text>
<text x="119.3" y="131.5">1M</text>
<text x="119.9" y="129">R210</text>
<text x="122.4" y="131.5">1%</text>
<text x="169.3" y="131.5">499k</text>
<text x="170.7" y="129">R211</text>
<text x="174" y="131.5">1%</text>
<text x="215" y="131.5">499k</text>
<text x="216.4" y="129">R212</text>
<text x="219.7" y="131.5">1%</text>
<text x="269.2" y="137.9">C210</text>
<text x="312.4" y="137.9">C211</text>
<text x="355.6" y="137.9">C212</text>
<text x="48.9" y="140.4">SRB1</text>
<text x="71.7" y="140.4">BIASOUT</text>
<text x="269.2" y="140.4">1u</text>
<text x="272.1" y="140.4">10V</text>
<text x="275.9" y="140.4">X7R</text>
<text x="312.4" y="140.4">1u</text>
<text x="315.3" y="140.4">10V</text>
<text x="319" y="140.4">X7R</text>
<text x="355.6" y="140.4">1u</text>
<text x="358.4" y="140.4">10V</text>
<text x="362.2" y="140.4">X7R</text>
<text x="48.9" y="145.5">SRB2</text>
<text x="73.3" y="145.5">VREFP</text>
<text x="119.9" y="149.3">C201</text>
<text x="48.9" y="150.6">BIASREF</text>
<text x="48.9" y="155.7">BIASINV</text>
<text x="70.4" y="155.7">RESERVED</text>
<text x="73.2" y="150.6">VREFN</text>
<text x="118.3" y="151.9">1.5n</text>
<text x="122.6" y="151.9">C0G</text>
<text x="214" y="155.7">REF</text>
<text x="216.5" y="153.1">J201</text>
<text x="217.8" y="155.7">/</text>
<text x="219.8" y="155.7">BIAS</text>
<text x="48.9" y="160.7">BIASIN</text>
<text x="269.2" y="170.9">1u</text>
<text x="269.2" y="168.4">C213</text>
<text x="272.1" y="170.9">10V</text>
<text x="275.9" y="170.9">X7R</text>
<text x="312.4" y="170.9">1u</text>
<text x="312.4" y="168.4">C214</text>
<text x="315.3" y="170.9">10V</text>
<text x="319" y="170.9">X7R</text>
<text x="355.6" y="170.9">1u</text>
<text x="355.6" y="168.4">C215</text>
<text x="358.4" y="170.9">10V</text>
<text x="362.2" y="170.9">X7R</text>
<text x="127" y="191.2">10u</text>
<text x="127" y="188.7">C202</text>
<text x="130.8" y="191.2">10V</text>
<text x="134.6" y="191.2">X7R</text>
<text x="162.5" y="188.7">C203</text>
<text x="162.5" y="191.2">100n</text>
<text x="167.3" y="191.2">10V</text>
<text x="269.2" y="201.4">1u</text>
<text x="269.2" y="198.8">C216</text>
<text x="272.1" y="201.4">10V</text>
<text x="275.9" y="201.4">X7R</text>
<text x="312.4" y="201.4">1u</text>
<text x="312.4" y="198.8">C217</text>
<text x="315.3" y="201.4">10V</text>
<text x="319" y="201.4">X7R</text>
<text x="159.9" y="214.1">BAV199</text>
<text x="165.6" y="211.5">D801</text>
<text x="166.5" y="214.1">BIAS</text>
<text x="170.8" y="214.1">CLAMP</text>
<text x="163.2" y="224.2">A1</text>
<text x="169.9" y="224.2">K2</text>
<text x="168.4" y="230.5" transform="rotate(-90 168.4 230.5)">K1/A2</text>
<text x="269.2" y="229.3">C220</text>
<text x="269.2" y="231.9">100u</text>
<text x="274" y="231.9">10V</text>
<text x="312.4" y="229.3">C221</text>
<text x="312.4" y="231.9">1u</text>
<text x="315.3" y="231.9">10V</text>
<text x="355.6" y="229.3">C222</text>
<text x="355.6" y="231.9">1u</text>
<text x="358.4" y="231.9">10V</text>
<text x="177.8" y="254.7">C223</text>
<text x="177.8" y="257.3">100n</text>
<text x="182.5" y="257.3">10V</text>
<text x="220.9" y="254.7">C224</text>
<text x="220.9" y="257.3">1u</text>
<text x="223.8" y="257.3">10V</text>
</g>
<g font-size="1.4" fill="#840000">
<text x="119.1" y="37.6">+3V3</text>
<text x="148" y="37.6">GND</text>
<text x="175.9" y="37.6">GND</text>
<text x="202.9" y="37.6">+3V3</text>
<text x="32.1" y="44">ADS_MOSI</text>
<text x="87.5" y="44">ADS_MISO</text>
<text x="263" y="46.5">+2V5A</text>
<text x="316.1" y="44">-2V5A</text>
<text x="31.9" y="49.1">ADS_SCLK</text>
<text x="87.5" y="49.1">ADS_DRDY</text>
<text x="263" y="51.6">+2V5A</text>
<text x="316.1" y="49.1">-2V5A</text>
<text x="31.2" y="59.2">ADS_RESET</text>
<text x="33.7" y="54.1">ADS_CS</text>
<text x="117.6" y="55.4">ADS_CS</text>
<text x="142.9" y="55.4">ADS_RESET</text>
<text x="171.2" y="55.4">ADS_PWDN</text>
<text x="263" y="56.7">+2V5A</text>
<text x="316.1" y="59.2">-2V5A</text>
<text x="316.1" y="54.1">-2V5A</text>
<text x="31.5" y="64.3">ADS_PWDN</text>
<text x="263" y="61.8">+2V5A</text>
<text x="316.1" y="64.3">-2V5A</text>
<text x="31.4" y="69.4">ADS_START</text>
<text x="263" y="71.9">+2V5A</text>
<text x="263" y="66.8">+2V5A</text>
<text x="316.1" y="69.4">-2V5A</text>
<text x="115.2" y="75.7">ADS_START</text>
<text x="263.9" y="77">+3V3</text>
<text x="316.1" y="74.5">GND</text>
<text x="263.9" y="82.1">+3V3</text>
<text x="316.1" y="79.5">GND</text>
<text x="36.2" y="84.6">GND</text>
<text x="36.2" y="89.7">GND</text>
<text x="316.1" y="84.6">GND</text>
<text x="120" y="93.5">GND</text>
<text x="153.1" y="93.5">GND</text>
<text x="178.5" y="93.5">GND</text>
<text x="203.9" y="93.5">GND</text>
<text x="229.3" y="93.5">GND</text>
<text x="257.9" y="131.6">+2V5A</text>
<text x="301.1" y="131.6">+2V5A</text>
<text x="344.3" y="131.6">+2V5A</text>
<text x="182.7" y="134.7">BIAS_LIMIT</text>
<text x="200.5" y="134.7">BIAS_LIMIT</text>
<text x="228.5" y="135.4">BIAS_ELECTRODE</text>
<text x="257.9" y="149.4">-2V5A</text>
<text x="301.1" y="149.4">-2V5A</text>
<text x="344.3" y="149.4">-2V5A</text>
<text x="34.4" y="150.7">-2V5A</text>
<text x="87.5" y="150.7">-2V5A</text>
<text x="34.4" y="160.8">-2V5A</text>
<text x="200.4" y="165.9">REF_RAW</text>
<text x="257.9" y="162.1">+2V5A</text>
<text x="301.1" y="162.1">+2V5A</text>
<text x="344.3" y="162.1">+2V5A</text>
<text x="194.5" y="168.4">BIAS_ELECTRODE</text>
<text x="257.9" y="179.9">-2V5A</text>
<text x="301.1" y="179.9">-2V5A</text>
<text x="344.3" y="179.9">-2V5A</text>
<text x="258.8" y="192.6">+3V3</text>
<text x="302" y="192.6">+3V3</text>
<text x="115.7" y="200.2">-2V5A</text>
<text x="151.2" y="200.2">-2V5A</text>
<text x="259.7" y="210.3">GND</text>
<text x="302.9" y="210.3">GND</text>
<text x="148.7" y="223.6">-2V5A</text>
<text x="181.5" y="223.6">+2V5A</text>
<text x="158.5" y="239.6">BIAS_LIMIT</text>
<text x="257.9" y="240.8">-2V5A</text>
<text x="301.1" y="240.8">-2V5A</text>
<text x="344.3" y="240.8">-2V5A</text>
<text x="166.5" y="266.2">-2V5A</text>
<text x="209.7" y="266.2">-2V5A</text>
</g>
<g font-size="1.4" fill="#a90000">
<text x="45.9" y="42.9">34</text>
<text x="78.9" y="42.9">43</text>
<text x="274.5" y="45.5">19</text>
<text x="307.5" y="42.9">20</text>
<text x="45.9" y="48">40</text>
<text x="45.9" y="53.1">39</text>
<text x="78.9" y="48">47</text>
<text x="78.9" y="53.1">42</text>
<text x="274.5" y="50.5">21</text>
<text x="307.5" y="48">23</text>
<text x="307.5" y="53.1">32</text>
<text x="45.9" y="58.2">36</text>
<text x="78.9" y="58.2">44</text>
<text x="274.5" y="55.6">22</text>
<text x="307.5" y="58.2">57</text>
<text x="45.9" y="63.2">35</text>
<text x="78.9" y="63.2">45</text>
<text x="274.5" y="60.7">56</text>
<text x="274.5" y="65.8">59</text>
<text x="307.5" y="63.2">58</text>
<text x="45.9" y="68.3">38</text>
<text x="78.9" y="68.3">46</text>
<text x="274.5" y="70.9">54</text>
<text x="307.5" y="68.3">53</text>
<text x="45.9" y="73.4">52</text>
<text x="274.5" y="75.9">48</text>
<text x="307.5" y="73.4">33</text>
<text x="45.9" y="78.5">37</text>
<text x="45.9" y="83.6">41</text>
<text x="274.5" y="81">50</text>
<text x="307.5" y="78.5">49</text>
<text x="307.5" y="83.6">51</text>
<text x="45.9" y="88.6">31</text>
<text x="307.5" y="88.6">28</text>
<text x="307.5" y="93.7">30</text>
<text x="307.5" y="98.8">55</text>
<text x="307.5" y="103.9">26</text>
<text x="307.5" y="109">27</text>
<text x="307.5" y="114">29</text>
<text x="45.9" y="139.4">17</text>
<text x="78.9" y="139.4">63</text>
<text x="45.9" y="144.5">18</text>
<text x="45.9" y="149.6">60</text>
<text x="78.9" y="144.5">24</text>
<text x="78.9" y="149.6">25</text>
<text x="45.9" y="154.7">61</text>
<text x="78.9" y="154.7">64</text>
<text x="45.9" y="159.8">62</text>
<text x="160.7" y="223.3">1</text>
<text x="173.4" y="223.3">2</text>
<text x="167.4" y="233" transform="rotate(-90 167.4 233)">3</text>
</g>
<g font-size="1.4" fill="#0f0f0f">
<text x="86.4" y="53.1">GPIO1_PD</text>
<text x="86.4" y="58.1">GPIO2_PD</text>
<text x="202.5" y="54.3">CLKSEL</text>
<text x="86.4" y="63.2">GPIO3_PD</text>
<text x="86.4" y="68.3">GPIO4_PD</text>
<text x="34.9" y="73.4">CLKSEL</text>
<text x="150" y="74.7">GPIO1_PD</text>
<text x="175.4" y="74.7">GPIO2_PD</text>
<text x="200.8" y="74.7">GPIO3_PD</text>
<text x="226.2" y="74.7">GPIO4_PD</text>
<text x="315" y="88.6">VCAP1</text>
<text x="315" y="93.7">VCAP2</text>
<text x="315" y="98.8">VCAP3</text>
<text x="315" y="103.9">VCAP4</text>
<text x="105.9" y="134.3">BIAS_OUT</text>
<text x="130.8" y="134.3">BIAS_INV</text>
<text x="156.7" y="134.3">BIAS_OUT</text>
<text x="86.4" y="139.4">BIAS_OUT</text>
<text x="86.4" y="144.5">VREFP</text>
<text x="34" y="154.7">BIAS_INV</text>
<text x="105.9" y="154.7">BIAS_OUT</text>
<text x="130.8" y="154.7">BIAS_INV</text>
<text x="117" y="181.3">VREFP</text>
<text x="152.6" y="181.3">VREFP</text>
<text x="259.2" y="222">VCAP1</text>
<text x="302.4" y="222">VCAP2</text>
<text x="345.6" y="222">VCAP3</text>
<text x="167.8" y="247.4">VCAP3</text>
<text x="211" y="247.4">VCAP4</text>
</g>
<g font-size="1.4" fill="#0000c2">
<text x="259.1" y="116.8">C210..215:</text>
<text x="259.1" y="118.4">C216/217:</text>
<text x="259.1" y="120">Keep</text>
<text x="263.7" y="120">VCAP and</text>
<text x="268.2" y="116.8">AVDD to</text>
<text x="268.3" y="118.4">one</text>
<text x="272" y="118.4">at</text>
<text x="272.2" y="120">VREF loops</text>
<text x="274.5" y="118.4">EACH digital</text>
<text x="275.5" y="116.8">AVSS at</text>
<text x="281.9" y="120">short.</text>
<text x="282.6" y="116.8">EACH analog</text>
<text x="285.1" y="118.4">supply</text>
<text x="291" y="118.4">pin.</text>
<text x="293.5" y="116.8">supply</text>
<text x="299.3" y="116.8">pair.</text>
</g>
</svg>
